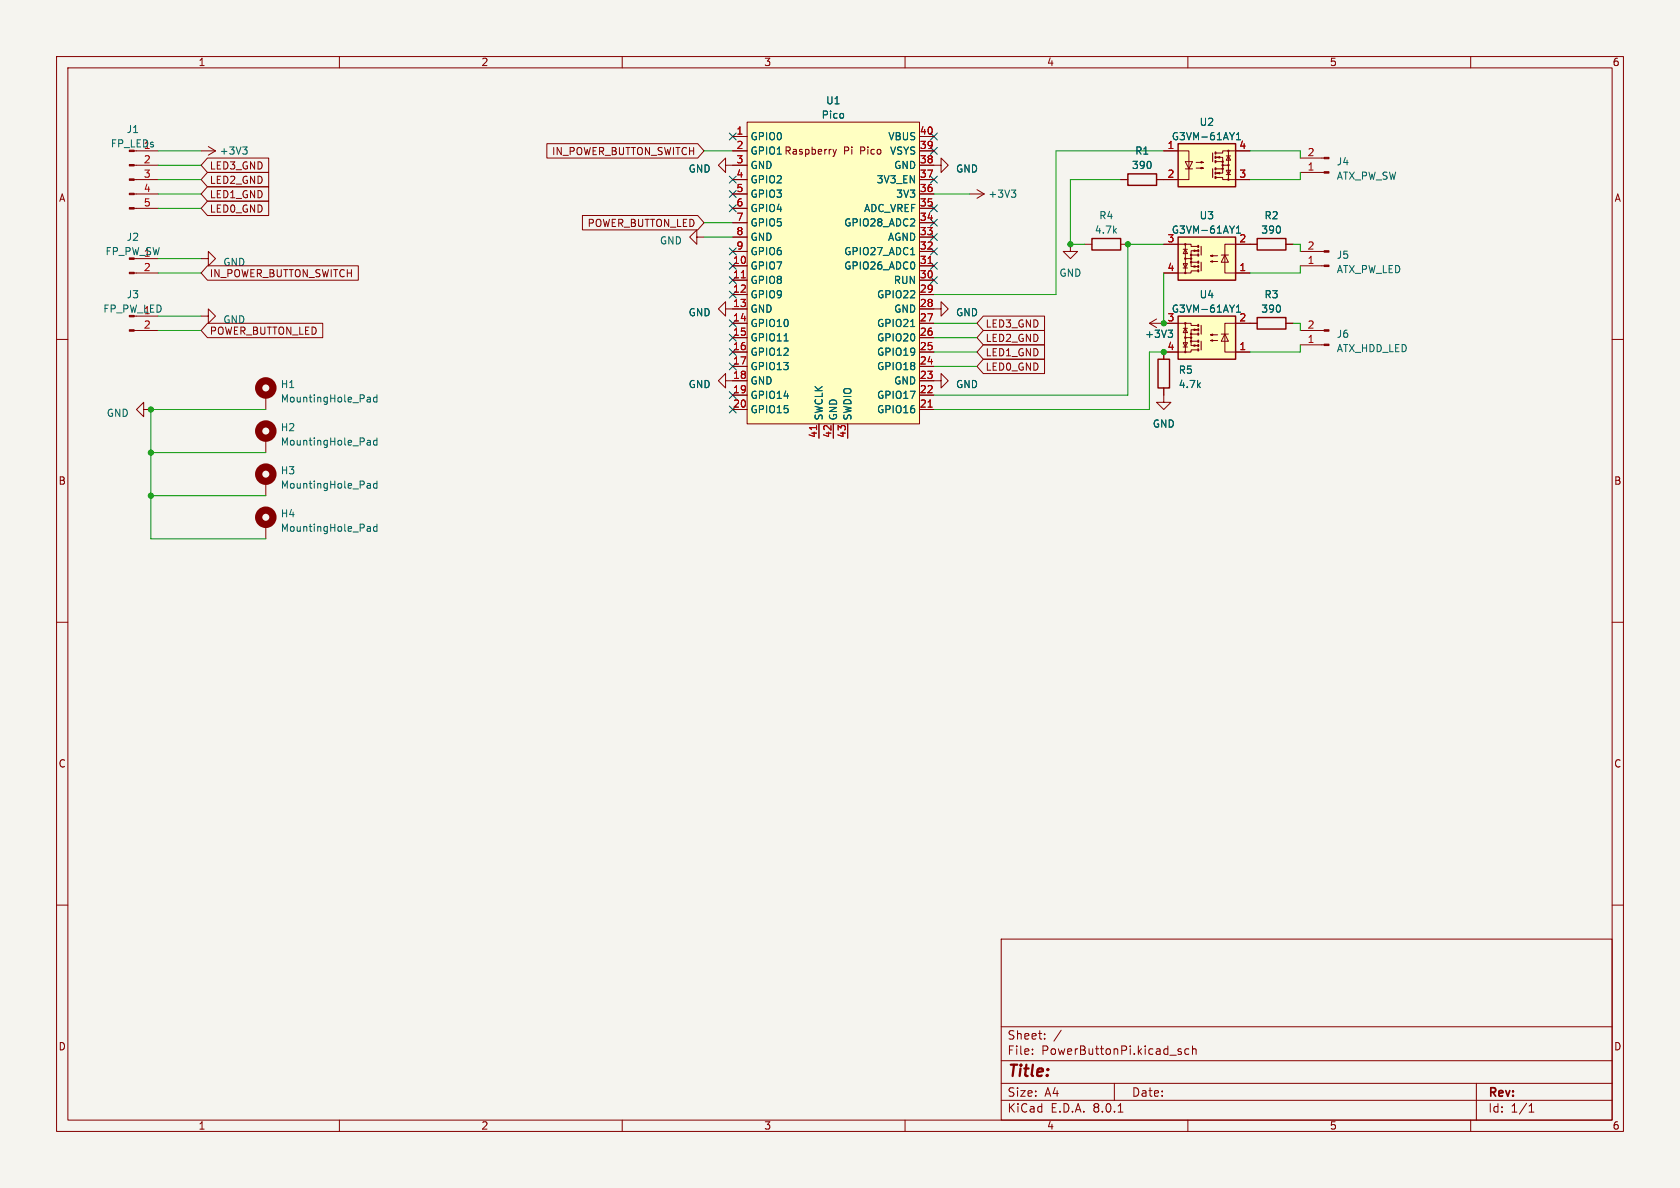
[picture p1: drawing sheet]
<svg xmlns="http://www.w3.org/2000/svg" width="297mm" height="210mm" viewBox="0 0 297 210" stroke-linecap="round" stroke-linejoin="round" font-family="sans-serif">
<path d="M0 0h297v210h-297z" fill="#f5f4ef" stroke="#f5f4ef" stroke-width=".18"/>
<g fill="none" stroke="#840000" stroke-width=".18">
<path d="M10 10h277v190h-277zM12 12h273v186h-273zM60 10v2M110 10v2M160 10v2M210 10v2M260 10v2M35.6 26.7h2.5M36.8 25.9l1.3 .8M38.1 26.7l-1.3 .7M128.3 29.2v-1.3l-1.3 1.3 1.3 1.3v-1.3h1.2M165.1 29.2h1.3v-1.3l1.2 1.3-1.2 1.3v-1.3"/>
<path d="M171.4 34.3h2.6M172.7 33.5l1.3 .8M174 34.3l-1.3 .8M198.1 31.8h1.3M204.5 31.8h1.2M10 60h2M123.2 41.9v-1.3l-1.3 1.3 1.3 1.3v-1.3h1.3M189.2 43.2v1.3h1.3l-1.3 1.2-1.2-1.2h1.2M285 60h2M25.4 72.4v-1.3l-1.3 1.3 1.3 1.3v-1.3h1.3M165.1 67.3h1.3v-1.3l1.2 1.3-1.2 1.3v-1.3M10 110h2"/>
<path d="M285 110h2M10 160h2M285 160h2M177 166h108v32h-108zM60 198v2M110 198v2M160 198v2M177 194.5h108M177 191.5h108M177 187.5h108M177 181.5h108M182.5 186.3v.1"/>
<path d="M182.5 185.5v.1M184.7 183.6v.1M184.7 182.8v.1M187.6 182.1l-1.3 2M197 191.5v3M197.7 196.6h.8M208.3 185.8l.5 .2 .1 .2-.2 .2-.5-.1M208.3 185.5h.5M210 198v2M210.2 185.5l-.5-.1-.2 .3v.4l.1 .2h.6M210.8 185.5l.2-.1 .4 .1 .1 .9M210.8 184.9v1.5"/>
<path d="M260 198v2M261 191.5v6.5M270.3 196.6h.9M270.3 195.5l.4-.4v1.5"/>
</g>
<path d="M199.4 30.7h5.1v2.1h-5.1z" fill="none" stroke="#840000" stroke-width=".25"/>
<path d="M42.9 26h.8l-.4 .5M43.4 26.5l.3 .2v.3l-.3 .2M178.8 33.6h.8l-.4 .5M179.3 34.1l.3 .2v.3l-.3 .3" fill="none" stroke="#006464" stroke-width=".18"/>
<path d="M132.1 21.6h30.5v53.3h-30.5z" fill="#ffffc2"/>
<g fill="none" stroke="#840000" stroke-width=".18">
<path d="M129.5 24.1h2.6M129.5 26.7h2.6M129.5 29.2h2.6M129.5 39.4h2.6M129.5 36.8h2.6M129.5 34.3h2.6M129.5 31.8h2.6M132.1 21.6h30.5v53.3h-30.5zM147.3 26.4l.3 .8M147.6 27.2l-.3 .5M147.9 26.4l-.3 .8M162.6 24.1h2.5"/>
<path d="M162.6 26.7h2.5M162.6 29.2h2.5M162.6 39.4h2.5M162.6 36.8h2.5M162.6 34.3h2.5M162.6 31.8h2.5M229.9 27.9h4.2M229.9 30.5h4.2M128.3 54.6v-1.3l-1.3 1.3 1.3 1.3v-1.3h3.8M129.5 47h2.6M129.5 49.5h2.6M129.5 52.1h2.6"/>
<path d="M129.5 57.2h2.6M129.5 59.7h2.6M129.5 44.5h2.6M129.5 41.9h2.6M162.6 54.6h3.8v-1.3l1.2 1.3-1.2 1.3v-1.3M162.6 47h2.5M162.6 49.5h2.5M162.6 52.1h2.5M162.6 57.2h2.5M162.6 59.7h2.5M162.6 44.5h2.5M162.6 41.9h2.5"/>
<path d="M191.8 43.2h1.2M198.1 43.2h1.3M221 43.2h1.2M227.3 43.2h1.3M128.3 67.3v-1.3l-1.3 1.3 1.3 1.3v-1.3h3.8M129.5 62.2h2.6M129.5 64.8h2.6M129.5 69.9h2.6M129.5 72.4h2.6M144.8 74.9v2.6M147.3 74.9v2.6M149.9 74.9v2.6"/>
<path d="M162.6 62.2h2.5M162.6 64.8h2.5M162.6 67.3h2.5M162.6 69.9h2.5M162.6 72.4h2.5"/>
</g>
<path d="M131.1 49.1h.7M164.1 46.6h.7M144.4 75.2v.8M164.1 72h.7" fill="none" stroke="#a90000" stroke-width=".18"/>
<path d="M161 57.7h.7M161 45h.7M138.6 60.3h.7" fill="none" stroke="#006464" stroke-width=".18"/>
<path d="M193 42.2h5.1v2h-5.1zM222.2 42.2h5.1v2h-5.1z" fill="none" stroke="#840000" stroke-width=".25"/>
<g fill="#840000" stroke="#840000" stroke-width=".18">
<path d="M234.1 27.8h.8v.3h-.8z"/>
<path d="M234.1 30.4h.8v.2h-.8z"/>
</g>
<path d="M208.3 41.9h10.1v7.6h-10.1z" fill="#ffffc2"/>
<path d="M208.3 41.9h10.1v7.6h-10.1z" fill="none" stroke="#840000" stroke-width=".25"/>
<g fill="none" stroke="#840000" stroke-width=".18">
<path d="M205.7 43.2h4.9v.4h1.1M209.2 46.6h.7l-.4 .8zM209.2 44.1h.7M209.2 47.4h.7M209.5 44.1l.4 .7h-.7zM209.5 45.7h1.1M209.5 43.2v5.1M210.6 46.4v.7h1.1M211.1 44.2l.5 .1-.5 .2zM211.1 47l.5 .1-.5 .1zM211.7 44.3h-1.1v.8M211.7 45.1h-1.1v1.3h1.1"/>
<path d="M211.7 47.9h-1.1v.4h-4.9M214 45.2l.4 .1v-.2l-.4 .1h1.3M214 46.2l.4 .2v-.3l-.4 .1h1.3M215.9 45.1h1.3M216.5 45.1l.7 1.3h-1.3zM221 43.2h-4.5v5.1h4.5"/>
<circle cx="209.5" cy="43.2" r=".13"/>
<circle cx="209.5" cy="45.7" r=".13"/>
<circle cx="209.5" cy="48.3" r=".13"/>
<circle cx="210.6" cy="45.1" r=".13"/>
<circle cx="210.6" cy="46.4" r=".13"/>
<circle cx="210.6" cy="45.7" r=".13"/>
</g>
<path d="M212.3 43.6v1.5M212.3 46.4v1.5" fill="none" stroke="#840000" stroke-width=".2"/>
<path d="M211.8 43.4v.3M211.8 44.2v.3M211.8 46.2v.3M211.8 47v.2M211.8 47.8v.2M211.8 45v.2" fill="none" stroke="#840000" stroke-width=".36"/>
<path d="M218.6 40.3l.4-.4v1.3" fill="none" stroke="#006464" stroke-width=".18"/>
<path d="M208.3 25.4h10.1v7.6h-10.1z" fill="#ffffc2"/>
<path d="M208.3 25.4h10.1v7.6h-10.1z" fill="none" stroke="#840000" stroke-width=".25"/>
<g fill="none" stroke="#840000" stroke-width=".18">
<path d="M205.7 26.7h4.5v5.1h-4.5M209.5 28.6h1.3l-.6 1.2zM209.5 29.8h1.3M211.5 29.7h1.2l-.4 .1v-.2l.4 .1M211.5 28.7h1.2l-.4 .1v-.2l.4 .1M215 27.8h1.2v.8M215 31.4h1.2v.4h4.8M215 28.6h1.2v1.2h-1.2M215.1 30.6l.5-.1v.2zM215.1 27.8l.5-.1v.2zM216.2 29.8v.8h-1.2M216.2 29.2h1"/>
<path d="M216.8 30.1h.8l-.4 .8zM216.8 30.9h.8M216.8 27.6h.8M217.2 27.6l.4 .7h-.8zM217.2 26.7v5.1M221 26.7h-4.8v.4h-1.2"/>
<circle cx="216.2" cy="29.8" r=".13"/>
<circle cx="216.2" cy="29.2" r=".13"/>
<circle cx="216.2" cy="28.6" r=".13"/>
<circle cx="217.2" cy="26.7" r=".13"/>
<circle cx="217.2" cy="29.2" r=".13"/>
<circle cx="217.2" cy="31.8" r=".13"/>
</g>
<path d="M214.4 27.1v1.5M214.4 29.8v1.6" fill="none" stroke="#840000" stroke-width=".2"/>
<path d="M214.9 31.2v.3M214.9 30.5v.2M214.9 28.4v.3M214.9 27.7v.2M214.9 26.9v.3M214.9 29.7v.3" fill="none" stroke="#840000" stroke-width=".36"/>
<path d="M218.6 23.8l.4-.4v1.3" fill="none" stroke="#006464" stroke-width=".18"/>
<path d="M208.3 55.9h10.1v7.6h-10.1z" fill="#ffffc2"/>
<path d="M208.3 55.9h10.1v7.6h-10.1zM222.2 56.1h5.1v2.1h-5.1zM204.7 63.5h2.1v5.1h-2.1z" fill="none" stroke="#840000" stroke-width=".25"/>
<g fill="none" stroke="#840000" stroke-width=".18">
<path d="M23.7 36.8h4.2M23.7 34.3h4.2M23.7 31.8h4.2M23.7 29.2h4.2M24.1 26.7h3.8M36.7 35.6h10.8v2.5h-10.8l-1.1-1.3zM36.7 27.9h10.8v2.6h-10.8l-1.1-1.3zM36.7 30.5h10.8v2.5h-10.8l-1.1-1.2zM36.7 33h10.8v2.6h-10.8l-1.1-1.3zM96.7 25.4h26.6l1.2 1.3-1.2 1.2h-26.6zM103 38.1h20.3l1.2 1.3-1.2 1.2h-20.3zM129.5 36.8h2.6"/>
<path d="M129.5 34.3h2.6M129.5 31.8h2.6M129.5 29.2h2.6M129.5 26.7h2.6M129.5 24.1h2.6M129.5 39.4h2.6M162.6 36.8h2.5M162.6 34.3h2.5M162.6 31.8h2.5M162.6 29.2h2.5M162.6 26.7h2.5M162.6 24.1h2.5"/>
<path d="M162.6 39.4h2.5M198.1 31.8h1.3M204.5 31.8h3.8M205.7 26.7h2.6M218.4 31.8h2.6M218.4 26.7h2.6M23.7 58.4h4.2M23.7 48.3h4.2M24.1 55.9h3.8M24.1 45.7h3.8M35.6 55.9h1.2v-1.3l1.3 1.3-1.3 1.3v-1.3M35.6 45.7h1.2v-1.2l1.3 1.2-1.3 1.3v-1.3"/>
<path d="M36.7 47h26.6v2.5h-26.6l-1.1-1.2zM36.7 57.1h20.4v2.6h-20.4l-1.1-1.3zM129.5 59.7h2.6M129.5 57.2h2.6M129.5 44.5h2.6M129.5 47h2.6M129.5 49.5h2.6M129.5 52.1h2.6M129.5 54.6h2.6M129.5 41.9h2.6M162.6 59.7h2.5M162.6 57.2h2.5"/>
<path d="M162.6 44.5h2.5M162.6 47h2.5M162.6 49.5h2.5M162.6 52.1h2.5M162.6 54.6h2.5M162.6 41.9h2.5M173.8 58.4h10.9v2.6h-10.9l-1.1-1.3zM173.8 55.9h10.9v2.5h-10.9l-1.1-1.2zM203.2 57.2h7.4v.3h1.1M203.2 57.2l1.3 .7M204.5 56.4l-1.3 .8M205.7 48.3h2.6"/>
<path d="M205.7 43.2h2.6M209.2 58h.7M209.5 58l.4 .8h-.7zM209.5 59.7h1.1M209.5 57.2v5M211.1 58.2l.5 .1-.5 .1zM211.7 58.3h-1.1v.8M211.7 59.1h-1.1v1.2h1.1M214 59.2l.4 .1v-.2l-.4 .1h1.3M215.9 59.1h1.3M216.5 59.1l.7 1.2h-1.3zM218.4 48.3h2.6"/>
<path d="M218.4 43.2h3.8M222.2 57.2h-5.7v5h4.5M227.3 57.2h1.3M227.3 43.2h1.3M229.9 58.4h4.2M229.9 44.5h4.2M229.9 47h4.2M47 69.9v2.5M47 77.5v2.5M129.5 62.2h2.6M129.5 64.8h2.6M129.5 67.3h2.6"/>
<path d="M129.5 69.9h2.6M129.5 72.4h2.6M144.8 74.9v2.6M147.3 74.9v2.6M149.9 74.9v2.6M162.6 62.2h2.5M162.6 64.8h2.5M162.6 67.3h2.5M162.6 69.9h2.5M162.6 72.4h2.5M173.8 63.5h10.9v2.5h-10.9l-1.1-1.2zM173.8 61h10.9v2.5h-10.9l-1.1-1.3z"/>
<path d="M205.7 68.6v2.5h1.3l-1.3 1.3-1.2-1.3h1.2M209.2 60.6h.7l-.4 .7zM209.2 61.3h.7M210.6 60.3v.8h1.1M211.1 61l.5 .1-.5 .1zM211.7 61.8h-1.1v.4h-4.9v1.3M214 60.2l.4 .1v-.2l-.4 .1h1.3M229.9 61h4.2M47 85.1v2.5M47 92.7v2.6"/>
<circle cx="209.5" cy="57.2" r=".13"/>
<circle cx="209.5" cy="59.7" r=".13"/>
<circle cx="210.6" cy="59.1" r=".13"/>
<circle cx="210.6" cy="59.7" r=".13"/>
<circle cx="209.5" cy="62.2" r=".13"/>
<circle cx="210.6" cy="60.3" r=".13"/>
</g>
<path d="M212.3 57.5v1.6M212.3 60.3v1.5" fill="none" stroke="#840000" stroke-width=".2"/>
<path d="M211.8 57.4v.3M211.8 58.2v.2M211.8 58.9v.3M211.8 60.2v.3M211.8 61v.2M211.8 61.7v.3" fill="none" stroke="#840000" stroke-width=".36"/>
<g fill="none" stroke="#006464" stroke-width=".18">
<path d="M218.6 23.8l.4-.4v1.3M161 57.7h.7M161 45h.7M206.5 58.4h.8l-.4 .4M207 58.8l.3 .3v.3l-.3 .2M218.6 40.3l.4-.4v1.3M218.6 54.3l.4-.4v1.3M65.1 70.2l.3 .1 .1 .8M65.1 77.8l.3 .1 .1 .8M65.5 78.6l-.4 .1M65.5 78.1l-.4 .1M65.5 71l-.4 .1"/>
<path d="M65.5 70.5l-.4 .1M66.6 77.9l-.3-.1-.3 .3 .2 .5h.4M66.6 69.8v1.3M66.6 77.4v1.3M66.6 70.3l-.3-.1-.3 .3 .2 .5h.4M138.6 60.3h.7M65.1 85.5h.3l.1 .8M65.1 93.1h.3l.1 .8M65.5 93.9h-.4M65.5 93.4h-.4M65.5 86.2l-.4 .1M65.5 85.8h-.4"/>
<path d="M66.6 85v1.3M66.6 92.7v1.2M66.6 85.5h-.3l-.3 .2 .2 .5h.4M66.6 93.1h-.3l-.3 .2 .2 .6h.4"/>
</g>
<g fill="#840000" stroke="#840000" stroke-width=".18">
<path d="M234.1 58.3h.8v.2h-.8z"/>
<path d="M234.1 60.8h.8v.3h-.8z"/>
<path d="M234.1 44.3h.8v.3h-.8z"/>
<path d="M234.1 46.9h.8v.2h-.8z"/>
<path d="M22.9 36.7h.8v.3h-.8z"/>
<path d="M22.9 34.2h.8v.2h-.8z"/>
<path d="M22.9 31.6h.8v.3h-.8z"/>
<path d="M22.9 29.1h.8v.2h-.8z"/>
<path d="M22.9 58.3h.8v.2h-.8z"/>
<path d="M22.9 48.1h.8v.3h-.8z"/>
</g>
<g fill="none" stroke="#840000" stroke-width="1.3">
<circle cx="47" cy="68.6" r="1.27"/>
<circle cx="47" cy="76.2" r="1.27"/>
<circle cx="47" cy="83.8" r="1.27"/>
<circle cx="47" cy="91.4" r="1.27"/>
</g>
<g fill="none" stroke="#009600" stroke-width=".18">
<path d="M27.9 31.8h7.7M27.9 36.8h7.7M27.9 26.7h7.7M27.9 29.2h7.7M27.9 34.3h7.7M124.5 26.7h5M124.5 39.4h5M165.1 34.3h6.3M198.1 31.8h-8.9v11.4h2.6M205.7 26.7h-19v25.4h-21.6M221 26.7h8.9v1.2M229.9 30.5v1.3h-8.9"/>
<path d="M27.9 48.3h7.7M27.9 55.9h7.7M27.9 45.7h7.7M27.9 58.4h7.7M124.5 41.9h5M165.1 57.2h7.6M165.1 59.7h7.6M205.7 43.2h-6.3v26.7h-34.3M205.7 48.3v8.9M228.6 43.2h1.3v1.3M228.6 57.2h1.3v1.2M229.9 47v1.3h-8.9"/>
<path d="M47 72.4h-20.3v22.9h20.3M165.1 62.2h7.6M165.1 64.8h7.6M205.7 62.2h-2.5v10.2h-38.1M229.9 61v1.2h-8.9M26.7 80h20.3M26.7 87.6h20.3"/>
</g>
<g fill="none" stroke="#000084" stroke-width=".18">
<path d="M128.9 31.1l1.2 1.3M128.9 33.7l1.2 1.2M128.9 23.5l1.2 1.2M128.9 36.2l1.2 1.2M130.1 31.1l-1.2 1.3M130.1 33.7l-1.2 1.2M130.1 23.5l-1.2 1.2M130.1 36.2l-1.2 1.2M164.5 26.1l1.2 1.2M164.5 36.2l1.2 1.2M164.5 23.5l1.2 1.2M164.5 31.1l1.2 1.3"/>
<path d="M164.5 38.8l1.2 1.2M165.7 23.5l-1.2 1.2M165.7 36.2l-1.2 1.2M165.7 26.1l-1.2 1.2M165.7 31.1l-1.2 1.3M165.7 38.8l-1.2 1.2M128.9 48.9l1.2 1.2M128.9 51.5l1.2 1.2M128.9 59.1l1.2 1.2M128.9 56.5l1.2 1.3M128.9 43.8l1.2 1.3M128.9 46.4l1.2 1.2"/>
<path d="M130.1 48.9l-1.2 1.2M130.1 51.5l-1.2 1.2M130.1 59.1l-1.2 1.2M130.1 56.5l-1.2 1.3M130.1 43.8l-1.2 1.3M130.1 46.4l-1.2 1.2M164.5 48.9l1.2 1.2M164.5 43.8l1.2 1.3M164.5 46.4l1.2 1.2M164.5 41.3l1.2 1.2M165.7 48.9l-1.2 1.2M165.7 43.8l-1.2 1.3"/>
<path d="M165.7 46.4l-1.2 1.2M165.7 41.3l-1.2 1.2M128.9 71.8l1.2 1.2M128.9 61.6l1.2 1.2M128.9 69.2l1.2 1.3M128.9 64.2l1.2 1.2M130.1 71.8l-1.2 1.2M130.1 61.6l-1.2 1.2M130.1 69.2l-1.2 1.3M130.1 64.2l-1.2 1.2"/>
</g>
<path d="M131.1 49.1h.7M164.1 46.6h.7M144.4 75.2v.8M164.1 72h.7" fill="none" stroke="#a90000" stroke-width=".18"/>
<g fill="#009600" stroke="#009600" stroke-width=".18">
<circle cx="26.7" cy="72.4" r=".46"/>
<circle cx="26.7" cy="87.6" r=".46"/>
<circle cx="26.7" cy="80" r=".46"/>
<circle cx="189.2" cy="43.2" r=".46"/>
<circle cx="199.4" cy="43.2" r=".46"/>
<circle cx="205.7" cy="57.2" r=".46"/>
<circle cx="205.7" cy="62.2" r=".46"/>
</g>
<text font-size="2.8" fill="#840000" x="178" y="190.9">Title:</text>
<g font-size="2.1" fill="#840000">
<text x="178" y="184">Sheet:</text>
<text x="178" y="186.7">File:</text>
<text x="184.1" y="186.7">PowerButtonPi.kicad_sch</text>
<text x="178" y="196.9">KiCad</text>
<text x="178" y="194.1">Size:</text>
<text x="184.7" y="194.1">A4</text>
<text x="185.7" y="196.9">E.D.A.</text>
<text x="193.3" y="196.9">8.0.1</text>
<text x="200" y="194.1">Date:</text>
<text x="263" y="194.3">Rev:</text>
<text x="263" y="196.9">Id:</text>
<text x="267.1" y="196.9">1/1</text>
</g>
<g font-size="1.8" fill="#840000">
<text x="35" y="11.9">1</text>
<text x="85" y="11.9">2</text>
<text x="135" y="11.9">3</text>
<text x="185" y="11.9">4</text>
<text x="235" y="11.9">5</text>
<text x="285" y="11.9">6</text>
<text x="97.5" y="27.6">IN_POWER_BUTTON_SWITCH</text>
<text x="132.6" y="27.5">GPIO1 Raspberry</text>
<text x="149.1" y="27.5">Pi</text>
<text x="152.2" y="27.5">Pico</text>
<text x="10.3" y="35.9">A</text>
<text x="37" y="30.2">LED3_GND</text>
<text x="37" y="32.7">LED2_GND</text>
<text x="37" y="35.2">LED1_GND</text>
<text x="285.3" y="35.9">A</text>
<text x="37" y="37.8">LED0_GND</text>
<text x="103.8" y="40.3">POWER_BUTTON_LED</text>
<text x="39.4" y="47.2">GND</text>
<text x="37" y="49.2">IN_POWER_BUTTON_SWITCH</text>
<text x="37" y="59.4">POWER_BUTTON_LED</text>
<text x="39.4" y="57.4">GND</text>
<text x="174.1" y="58.1">LED3_GND</text>
<text x="174.1" y="65.7">LED0_GND</text>
<text x="174.1" y="63.2">LED1_GND</text>
<text x="174.1" y="60.6">LED2_GND</text>
<text x="10.3" y="85.9">B</text>
<text x="285.3" y="85.9">B</text>
<text x="10.3" y="135.9">C</text>
<text x="285.3" y="135.9">C</text>
<text x="10.3" y="185.9">D</text>
<text x="285.3" y="185.9">D</text>
<text x="35" y="199.9">1</text>
<text x="85" y="199.9">2</text>
<text x="135" y="199.9">3</text>
<text x="185" y="199.9">4</text>
<text x="235" y="199.9">5</text>
<text x="285" y="199.9">6</text>
</g>
<g font-size="1.8" fill="#006464">
<text x="22.3" y="23.7">J1</text>
<text x="145.2" y="21.2">Pico</text>
<text x="145.9" y="18.6">U1</text>
<text x="212" y="22.5">U2</text>
<text x="19.5" y="26.3">FP_LEDs</text>
<text x="25.3" y="26.4">1</text>
<text x="38.7" y="27.5">+3V3</text>
<text x="132.6" y="25">GPIO0</text>
<text x="132.6" y="27.5">GPIO1</text>
<text x="157" y="25">VBUS</text>
<text x="157.3" y="27.5">VSYS</text>
<text x="200.6" y="27.5">R1</text>
<text x="207.1" y="25">G3VM-61AY1</text>
<text x="236.2" y="29.4">J4</text>
<text x="121.6" y="30.7">GND</text>
<text x="132.6" y="30.1">GND</text>
<text x="132.6" y="32.6">GPIO2</text>
<text x="132.6" y="35.2">GPIO3</text>
<text x="154.9" y="32.6">3V3_EN</text>
<text x="158" y="30.1">GND</text>
<text x="158.3" y="35.2">3V3</text>
<text x="168.9" y="30.7">GND</text>
<text x="174.6" y="35.2">+3V3</text>
<text x="200" y="30.1">390</text>
<text x="236.2" y="32">ATX_PW_SW</text>
<text x="132.6" y="37.7">GPIO4</text>
<text x="132.6" y="40.2">GPIO5</text>
<text x="149.1" y="40.2">GPIO28_ADC2</text>
<text x="152.7" y="37.7">ADC_VREF</text>
<text x="193.5" y="41.5">4.7k</text>
<text x="194.2" y="39">R4</text>
<text x="207.1" y="41.5">G3VM-61AY1</text>
<text x="212" y="39">U3</text>
<text x="222.9" y="41.5">390</text>
<text x="223.4" y="39">R2</text>
<text x="18.6" y="45.3">FP_PW_SW</text>
<text x="22.3" y="42.8">J2</text>
<text x="25.3" y="45.5">1</text>
<text x="116.6" y="43.4">GND</text>
<text x="132.6" y="47.9">GPIO7</text>
<text x="132.6" y="42.8">GND</text>
<text x="132.6" y="45.3">GPIO6</text>
<text x="149.1" y="47.9">GPIO26_ADC0</text>
<text x="149.1" y="45.3">GPIO27_ADC1</text>
<text x="156.9" y="42.8">AGND</text>
<text x="236.2" y="45.9">J5</text>
<text x="22.3" y="52.9">J3</text>
<text x="132.6" y="50.4">GPIO8</text>
<text x="132.6" y="52.9">GPIO9</text>
<text x="155" y="52.9">GPIO22</text>
<text x="157.9" y="50.4">RUN</text>
<text x="187.2" y="49.1">GND</text>
<text x="212" y="52.9">U4</text>
<text x="223.4" y="52.9">R3</text>
<text x="236.2" y="48.5">ATX_PW_LED</text>
<text x="18.2" y="55.5">FP_PW_LED</text>
<text x="25.3" y="55.6">1</text>
<text x="121.6" y="56.1">GND</text>
<text x="132.6" y="55.5">GND</text>
<text x="132.6" y="58">GPIO10</text>
<text x="155" y="58">GPIO21</text>
<text x="158" y="55.5">GND</text>
<text x="168.9" y="56.1">GND</text>
<text x="202.4" y="59.9">+3V3</text>
<text x="207.1" y="55.5">G3VM-61AY1</text>
<text x="222.9" y="55.5">390</text>
<text x="236.2" y="59.9">J6</text>
<text x="132.6" y="60.6">GPIO11</text>
<text x="132.6" y="63.1">GPIO12</text>
<text x="132.6" y="65.6">GPIO13</text>
<text x="155" y="65.6">GPIO18</text>
<text x="155" y="63.1">GPIO19</text>
<text x="155" y="60.6">GPIO20</text>
<text x="236.2" y="62.5">ATX_HDD_LED</text>
<text x="49.5" y="68.8">H1</text>
<text x="49.5" y="71.3">MountingHole_Pad</text>
<text x="121.6" y="68.8">GND</text>
<text x="132.6" y="68.2">GND</text>
<text x="132.6" y="70.7">GPIO14</text>
<text x="155" y="70.7">GPIO17</text>
<text x="158" y="68.2">GND</text>
<text x="168.9" y="68.8">GND</text>
<text x="208.3" y="66.3">R5</text>
<text x="208.3" y="68.8">4.7k</text>
<text x="18.8" y="73.9">GND</text>
<text x="49.5" y="76.4">H2</text>
<text x="132.6" y="73.3">GPIO15</text>
<text x="145.6" y="74.4" transform="rotate(-90 145.6 74.4)">SWCLK</text>
<text x="148.2" y="74.4" transform="rotate(-90 148.2 74.4)">GND</text>
<text x="150.7" y="74.4" transform="rotate(-90 150.7 74.4)">SWDIO</text>
<text x="155" y="73.3">GPIO16</text>
<text x="203.7" y="75.8">GND</text>
<text x="49.5" y="79">MountingHole_Pad</text>
<text x="49.5" y="84">H3</text>
<text x="49.5" y="86.6">MountingHole_Pad</text>
<text x="49.5" y="91.7">H4</text>
<text x="49.5" y="94.2">MountingHole_Pad</text>
</g>
<g font-size="1.8" fill="#a90000">
<text x="130.1" y="23.9">1</text>
<text x="162.5" y="23.9">40</text>
<text x="25.3" y="29">2</text>
<text x="130.1" y="26.4">2</text>
<text x="130.1" y="29">3</text>
<text x="162.5" y="29">38</text>
<text x="162.5" y="26.4">39</text>
<text x="206.3" y="26.4">1</text>
<text x="219" y="26.4">4</text>
<text x="231.1" y="27.7">2</text>
<text x="25.3" y="31.5">3</text>
<text x="25.3" y="34">4</text>
<text x="130.1" y="31.5">4</text>
<text x="130.1" y="34">5</text>
<text x="162.5" y="34">36</text>
<text x="162.5" y="31.5">37</text>
<text x="206.3" y="31.5">2</text>
<text x="219" y="31.5">3</text>
<text x="231.1" y="30.2">1</text>
<text x="25.3" y="36.6">5</text>
<text x="130.1" y="36.6">6</text>
<text x="130.1" y="39.1">7</text>
<text x="130.1" y="41.7">8</text>
<text x="162.5" y="41.7">33</text>
<text x="162.5" y="39.1">34</text>
<text x="162.5" y="36.6">35</text>
<text x="129.5" y="46.7">10</text>
<text x="130.1" y="44.2">9</text>
<text x="162.5" y="46.7">31</text>
<text x="162.5" y="44.2">32</text>
<text x="206.3" y="42.9">3</text>
<text x="219" y="42.9">2</text>
<text x="231.1" y="46.7">1</text>
<text x="231.1" y="44.2">2</text>
<text x="25.3" y="48">2</text>
<text x="129.5" y="49.3">11</text>
<text x="129.5" y="51.8">12</text>
<text x="162.5" y="51.8">29</text>
<text x="162.5" y="49.3">30</text>
<text x="206.3" y="48">4</text>
<text x="219" y="48">1</text>
<text x="25.3" y="58.2">2</text>
<text x="129.5" y="54.4">13</text>
<text x="129.5" y="56.9">14</text>
<text x="129.5" y="59.4">15</text>
<text x="162.5" y="59.4">26</text>
<text x="162.5" y="56.9">27</text>
<text x="162.5" y="54.4">28</text>
<text x="206.3" y="56.9">3</text>
<text x="219" y="56.9">2</text>
<text x="231.1" y="58.2">2</text>
<text x="129.5" y="62">16</text>
<text x="129.5" y="64.5">17</text>
<text x="162.5" y="64.5">24</text>
<text x="162.5" y="62">25</text>
<text x="206.3" y="62">4</text>
<text x="219" y="62">1</text>
<text x="231.1" y="60.7">1</text>
<text x="129.5" y="67.1">18</text>
<text x="129.5" y="69.6">19</text>
<text x="162.5" y="69.6">22</text>
<text x="162.5" y="67.1">23</text>
<text x="129.5" y="72.1">20</text>
<text x="144.5" y="77.5" transform="rotate(-90 144.5 77.5)">41</text>
<text x="147.1" y="77.5" transform="rotate(-90 147.1 77.5)">42</text>
<text x="149.6" y="77.5" transform="rotate(-90 149.6 77.5)">43</text>
<text x="162.5" y="72.1">21</text>
</g>
</svg>
